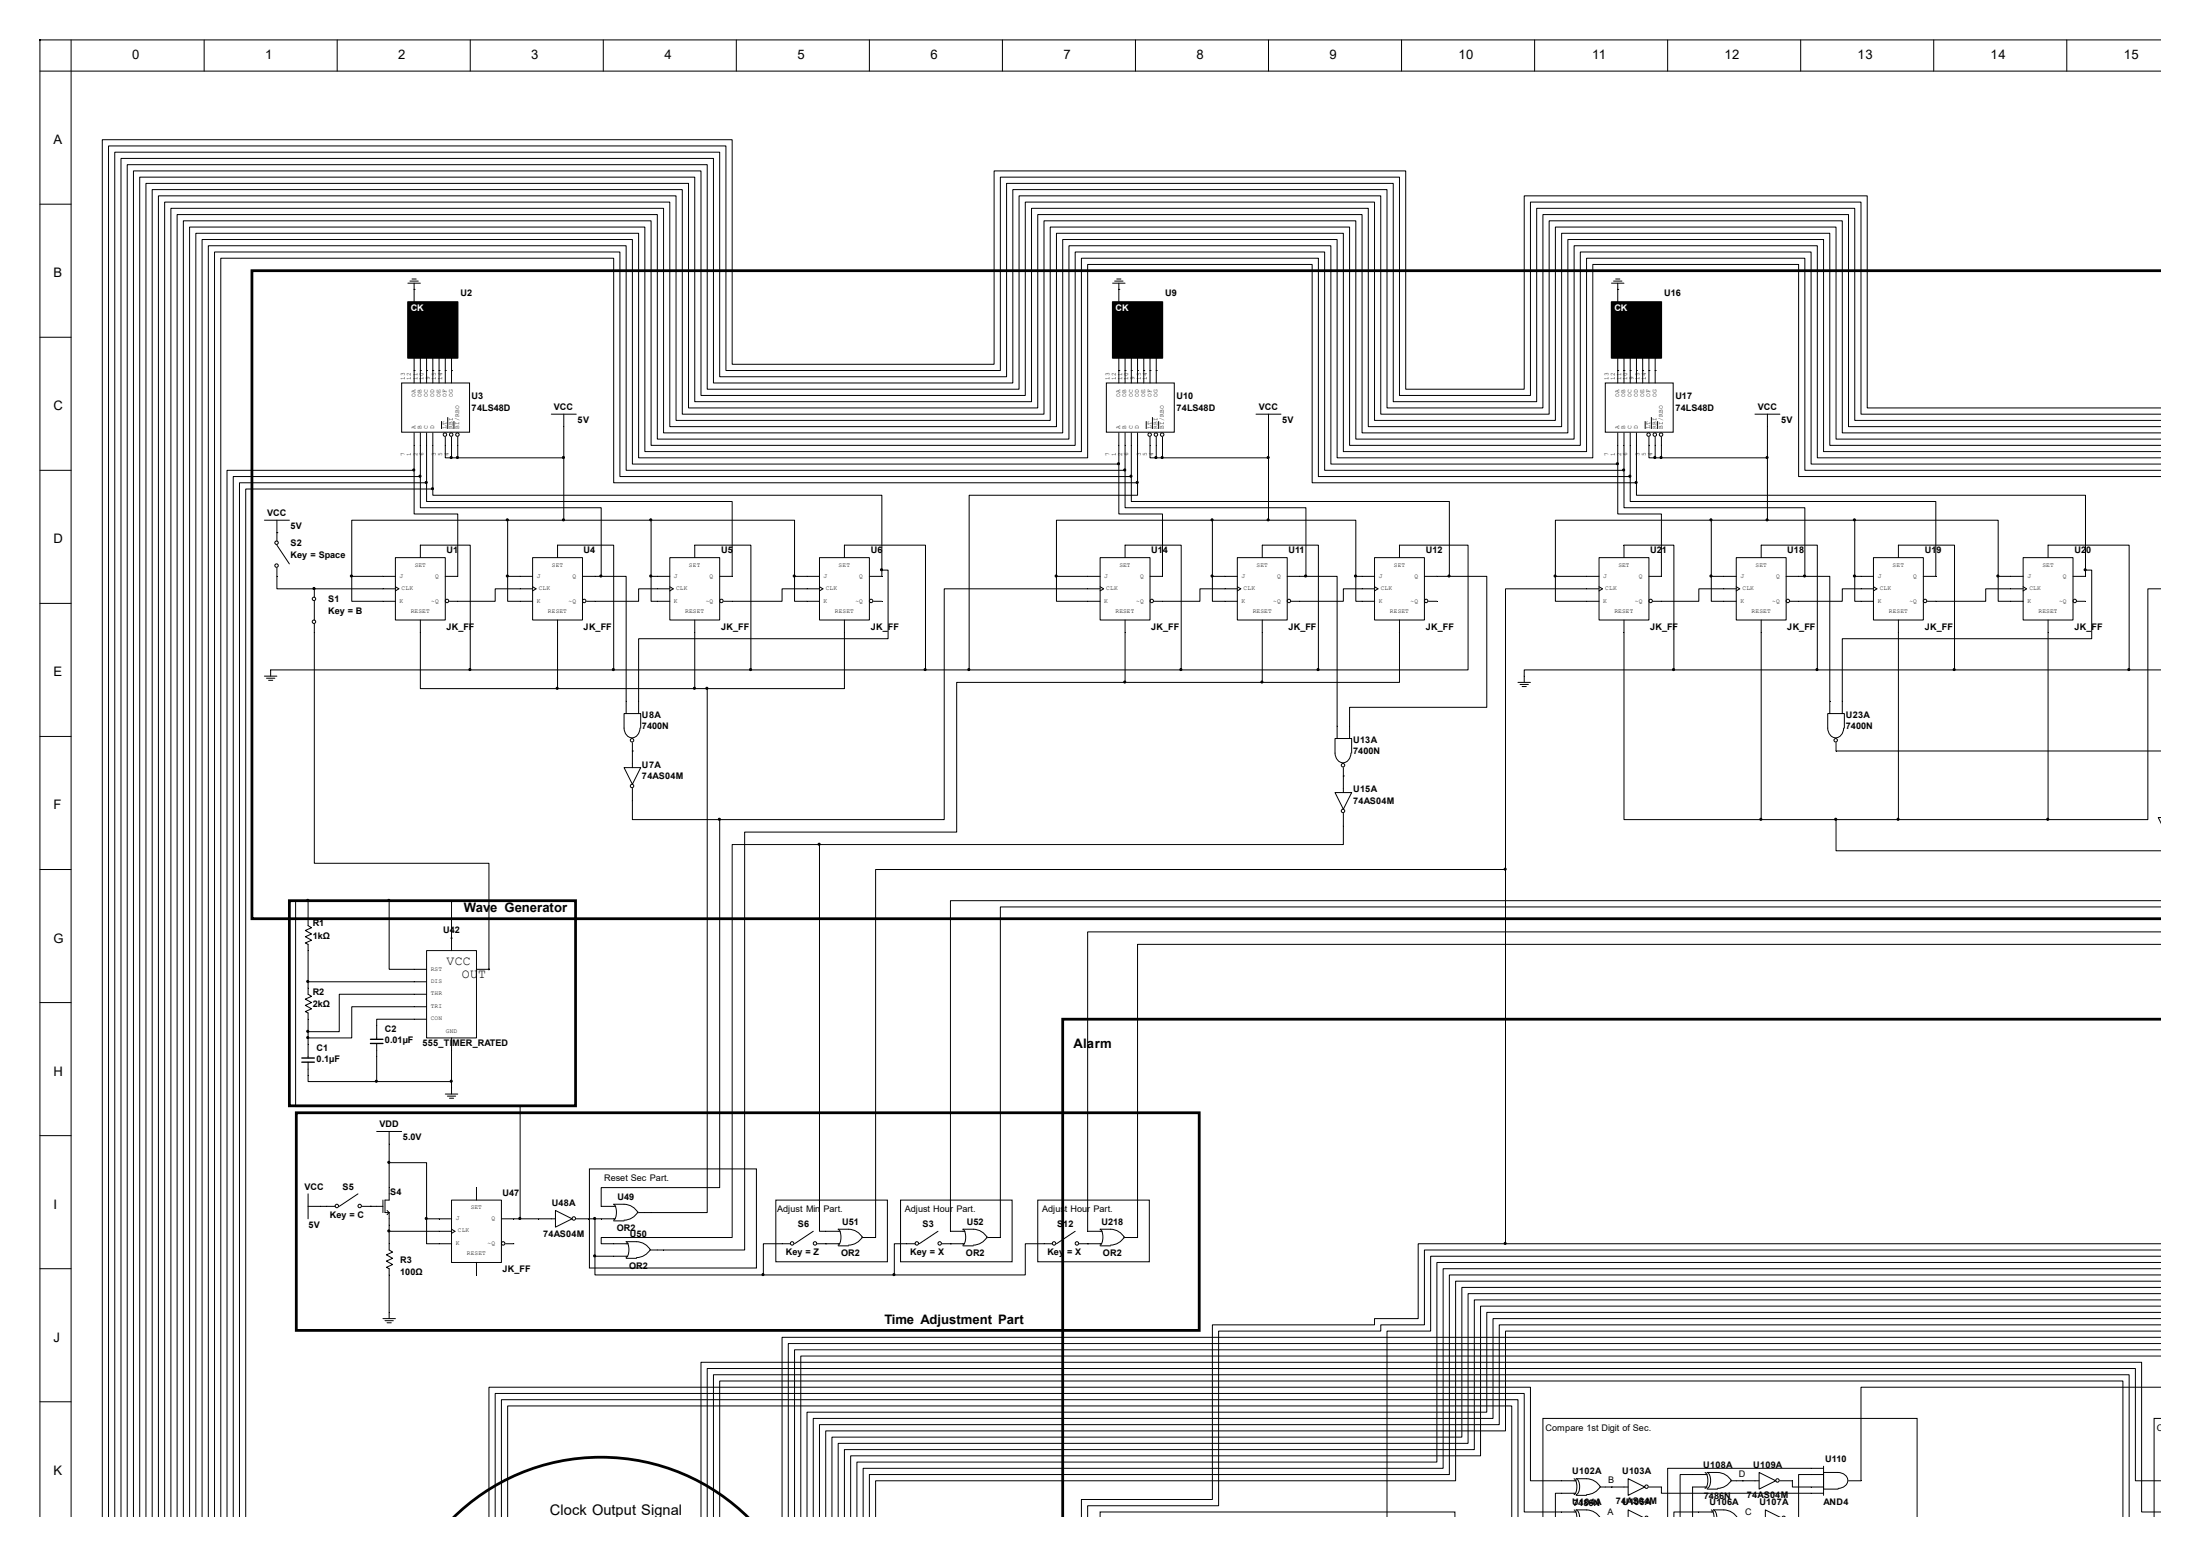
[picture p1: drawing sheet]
<svg xmlns="http://www.w3.org/2000/svg" width="420mm" height="297mm" viewBox="0 0 420 297" stroke-linecap="round" stroke-linejoin="round" font-family="sans-serif">
<g fill="none" stroke="#000" stroke-width=".19">
<path d="M7.6 13.6h404.8M13.6 7.6v281.8M39 7.6v6M64.4 7.6v6M89.8 7.6v6M115.2 7.6v6M140.6 7.6v6M166 7.6v6M191.4 7.6v6M216.8 7.6v6M242.2 7.6v6M267.6 7.6v6"/>
<path d="M293 7.6v6M318.4 7.6v6M343.8 7.6v6M369.2 7.6v6M394.6 7.6v6M412.4 7.6h-404.8v281.8M7.6 39h6M77.9 54.1h2.3M78.3 53.7h1.5M78.7 53.3h.8M79.1 55.2h.1M79.1 54.1v3.5"/>
<path d="M212.4 54.1h2.4M212.8 53.7h1.6M213.2 53.3h.8M213.6 55.2h.1M213.6 54.1v3.5M307.6 54.1h2.4M308 53.7h1.6M308.4 53.3h.8M308.8 55.2h.1M308.8 54.1v3.5M7.6 64.4h6M76.7 73.1h12.9v9.4h-12.9z"/>
<path d="M79.1 70.7h.1M79.1 68.3v4.8M80.2 70.7h.1M80.2 68.3v4.8M81.4 70.7h.1M81.4 68.3v4.8M82.6 70.7h.1M82.6 68.3v4.8M83.8 70.7h.1M83.8 68.3v4.8M85 70.7h.1M85 68.3v4.8"/>
<path d="M85.5 79.6v2.3M86.2 70.7h.1M86.2 68.3v4.8M105.2 79.1h4.8M107.6 79.1v20.2M211.2 73.1h13v9.4h-13zM213.6 70.7h.1M213.6 68.3v4.8M214.8 70.7h.1M214.8 68.3v4.8M216 70.7h.1M216 68.3v4.8"/>
<path d="M217.2 70.7h.1M217.2 68.3v4.8M218.4 70.7h.1M218.4 68.3v4.8M219.5 70.7h.1M219.5 68.3v4.8M220 79.6v2.3M220.7 70.7h.1M220.7 68.3v4.8M239.8 79.1h4.7M242.2 79.1v20.2M306.5 73.1h12.9v9.4h-12.9z"/>
<path d="M308.8 70.7h.1M308.8 68.3v4.8M310 70.7h.1M310 68.3v4.8M311.2 70.7h.1M311.2 68.3v4.8M312.4 70.7h.1M312.4 68.3v4.8M313.6 70.7h.1M313.6 68.3v4.8M314.8 70.7h.1M314.8 68.3v4.8"/>
<path d="M315.3 79.6v2.3M316 70.7h.1M316 68.3v4.8M335 79.1h4.8M337.4 79.1v20.2M412.4 77.9h-55.9v-40.5h-65.5v36.9h-22.6v-41.7h-78.6v36.9h-50v-42.8h-120.3v262.7M412.4 79.1h-57.1v-40.5h-63.1v36.9h-25v-41.7h-76.2v36.9h-52.4v-42.8h-117.9v261.5M7.6 89.8h6M50.5 99.3h4.7M52.9 99.3v4M79.1 89.8v8.3h8.3v11.9h-2.4M79.1 89.8h-35.8v199.6"/>
<path d="M79.1 82.6v7.2M80.2 91v5.9h34.6v13.1M80.2 91h-35.7v198.4M80.2 82.6v8.4M81.4 92.2v3.5h58.4v14.3h-2.4M81.4 92.2h-35.7v197.2M81.4 82.6v9.6M82.6 93.3v1.2h85.7v14.3M82.6 93.3h-35.7v196.1M82.6 82.6v10.7M84.3 80.4v1.5M85 83.4v4h1.2"/>
<path d="M86.2 83.4v4M86.2 87.4h21.4M86.7 80.4v1.5M87.4 83.4v4M96.9 99.3h-29.8v10.7M96.9 99.3h27.4M96.9 99.3v10.7M124.3 99.3h27.4v10.7M124.3 99.3v10.7M213.6 88.6h-92.9v-42.9h-82.1v243.7M213.6 88.6v9.5h8.3v11.9h-2.4M213.6 82.6v6"/>
<path d="M214.8 89.8h-95.3v-42.9h-79.7v242.5M214.8 89.8v7.1h34.5v13.1M214.8 82.6v7.2M216 91v4.7h60.7v14.3M216 82.6v8.4M216 91h-97.7v-42.9h-77.3v241.3M217.2 92.2v2.3h-32.2v33.4M217.2 82.6v9.6M217.2 92.2h-100v-42.9h-75.1v240.1M218.8 80.4v1.5M219.5 83.4v4h1.2M220.7 83.4v4"/>
<path d="M220.7 87.4h21.5M221.2 80.4v1.5M221.9 83.4v4M231.4 99.3h-29.7v10.7M231.4 99.3h10.8M231.4 99.3v10.7M242.2 99.3h16.6v10.7M308.8 88.6v9.5h8.4v11.9h-2.4M308.8 82.6v6M308.8 88.6h-54.7v-41.7h-50v36.9h-78.6v-42.8h-91.7v248.4M310 89.8v7.1h34.6v13.1M310 82.6v7.2"/>
<path d="M310 89.8h-57.1v-41.7h-47.6v36.9h-81v-42.9h-89.3v247.3M311.2 91v4.7h58.4v14.3h-2.4M311.2 82.6v8.4M311.2 91h-59.5v-41.7h-45.3v36.9h-83.3v-42.9h-86.9v246.1M312.4 92.2v2.3h85.7v14.3M312.4 82.6v9.6M312.4 92.2h-61.9v-41.7h-42.9v36.9h-85.7v-42.9h-84.5v244.9M314.1 80.4v1.5M314.8 83.4v4h1.2M316 83.4v4M316 87.4h21.4M316.4 80.4v1.5"/>
<path d="M317.2 83.4v4M326.7 99.3h-29.8v10.7M326.7 99.3h27.4M326.7 99.3v10.7M354.1 99.3h27.4v10.7M354.1 99.3v10.7M412.4 91h-69v-40.5h-39.3v36.9h-48.8v-41.7h-52.4v36.9h-76.2v-42.8h-94.1v249.6M412.4 89.8h-67.8v-40.5h-41.7v36.9h-46.4v-41.7h-54.8v36.9h-73.8v-42.8h-96.5v250.8M412.4 88.6h-66.7v-40.5h-44v36.9h-44.1v-41.7h-57.1v36.9h-71.4v-42.8h-98.9v252M412.4 87.4h-65.5v-40.5h-46.4v36.9h-41.7v-41.7h-59.5v37h-69.1v-42.9h-101.1v253.2M412.4 82.6h-60.7v-40.5h-56v37h-32.1v-41.7h-69.1v36.9h-59.5v-42.9h-110.7v258M412.4 83.8h-61.9v-40.5h-53.6v36.9h-34.5v-41.6h-66.7v36.9h-61.9v-42.9h-108.3v256.8"/>
<path d="M412.4 85h-63.1v-40.5h-51.2v36.9h-36.9v-41.6h-64.3v36.9h-64.3v-42.9h-105.9v255.6M412.4 86.2h-64.3v-40.5h-48.8v36.9h-39.3v-41.6h-61.9v36.9h-66.7v-42.9h-103.5v254.4M412.4 80.2h-58.3v-40.4h-60.7v36.9h-27.4v-41.7h-73.8v36.9h-54.8v-42.8h-115.5v260.3M412.4 81.4h-59.5v-40.4h-58.3v36.9h-29.8v-41.7h-71.5v36.9h-57.1v-42.9h-113.1v259.2M7.6 115.2h6M52.9 101.7h.1M52.9 108.4v4h7.1M52.9 104.1l2.3 3.5M60 112.4h.1M60 119.1v45.7h33.3v20.2M60 112.4h15.5M60 112.4v1.6"/>
<path d="M60 114.8v3.5M67.1 110v4.8h8.4M67.1 110h8.4M75.5 106.4h9.5v11.9h-9.5zM75.5 112l.6 .4-.6 .4M80.2 106.4v-2.3h9.6v23.8M80.2 118.3v13.1h26.2M96.9 110v4.8h4.8M96.9 110h4.8M101.7 106.4h9.5v11.9h-9.5zM101.7 112.4h-7.2v2.4h-8.7M101.7 112l.6 .4-.6 .4"/>
<path d="M106.4 106.4v-2.3h10.8v23.8M106.4 118.3v13.1M111.2 110h3.6M114.8 110h4.7v26.2M124.3 110v4.8h3.6M124.3 110h3.6M127.9 106.4h9.5v11.9h-9.5zM127.9 112.4h-6v2.4h-9.9M127.9 112l.6 .4-.6 .4M132.6 106.4v-2.3h10.7v23.8M132.6 118.3v13.1M151.7 110v4.8h4.7"/>
<path d="M151.7 110h4.7M156.4 106.4h9.6v11.9h-9.6zM156.4 112.4h-7.1v2.4h-11.1M156.4 112l.7 .4-.7 .4M161.2 106.4v-2.3h15.5v23.8M161.2 118.3v13.1h-26.2M166.8 114.8h1.5M168.3 108.8h1.2v13.1h-47.6v14.3M168.3 108.8v1.2h-2.3M201.7 110v4.8h8.3M201.7 110h8.3M210 106.4h9.5v11.9h-9.5z"/>
<path d="M210 112.4h-29.7v44h-42.9M210 112l.7 .4-.7 .4M214.8 106.4v-2.3h10.7v23.8M214.8 118.3v12M231.4 110v4.8h4.8M231.4 110h4.8M236.2 106.4h9.5v11.9h-9.5zM236.2 112.4h-7.1v2.4h-8.8M236.2 112l.7 .4-.7 .4M241 106.4v-2.3h10.7v23.8M241 118.3v12M245.7 110h3.6"/>
<path d="M249.3 110h6v31M258.8 110v4.8h3.6M258.8 110h3.6M262.4 106.4h9.5v11.9h-9.5zM262.4 112.4h-5.9v2.4h-10M262.4 112l.7 .4-.7 .4M267.2 106.4v-2.3h13.1v23.8h-28.6M267.2 118.3v12h-26.2M271.9 110h4.8M272.7 114.8h1.6M276.7 110h7.1v25h-26.2v6M296.9 110v4.8h8.4"/>
<path d="M296.9 110h8.4M305.3 106.4h9.5v11.9h-9.5zM305.3 112.4h-17.9v53.6M305.3 112l.6 .4-.6 .4M310 106.4v-2.3h9.6v23.8M310 118.3v38.1h26.2M326.7 110v4.8h4.8M326.7 110h4.8M331.5 106.4h9.5v11.9h-9.5zM331.5 112.4h-7.2v2.4h-8.7M331.5 112l.6 .4-.6 .4M336.2 106.4v-2.3h10.7v23.8"/>
<path d="M336.2 118.3v38.1M341 110h3.6M344.6 110h4.7v26.2M354.1 110v4.8h3.6M354.1 110h3.6M357.7 106.4h9.5v11.9h-9.5zM357.7 112.4h-6v2.4h-9.9M357.7 112l.6 .4-.6 .4M362.4 106.4v-2.3h10.7v23.8M362.4 118.3v38.1M381.5 110v4.8h4.7M381.5 110h4.7"/>
<path d="M386.2 106.4h9.5v11.9h-9.5zM386.2 112.4h-7.1v2.4h-11.1M386.2 112l.7 .4-.7 .4M391 106.4v-2.3h15.5v23.8M391 118.3v38.1M396.5 114.8h1.6M398.1 108.8h1.2v13.1h-47.6v14.3M398.1 108.8v1.2h-2.4M412.4 112.4h-2.4v44h-19M50.5 129.1h2.4M50.9 129.5h1.6M51.3 129.9h.8"/>
<path d="M106.4 131.4h28.6M122.2 139a1.51 1.51 0 0 1-.8 1.6 1.51 1.51 0 0 1-1.8-.3l-.4-.8-.1-.5v-2.8h3.2v2.8M135 131.4v100.1h-13.1M214.8 130.3h-32.2v28.5h-40.4v79.8h-17.9M214.8 130.3h26.2M251.7 127.9h-200v1.2M289.8 130.3h2.4M290.2 130.7h1.6M290.6 131h.8M319.6 127.9h-28.6v2.4M319.6 127.9h92.8M352 139a1.51 1.51 0 0 1-.8 1.6 1.51 1.51 0 0 1-1.8-.3l-.4-.8-.1-.5v-2.8h3.2v2.8"/>
<path d="M7.6 140.6h6M119.1 146.5h3.2l-1.6 3.2zM120.7 143.4h.1M120.7 150.5v5.9h16.7M120.7 141.8v4.7M137.4 156.4v70.3h-22.6v3.6h2.7M254.9 151.3h3.1l-1.5 3.2zM256.5 148.1h.1M256.5 155.3v5.9h-100.1M256.5 146.5v4.8M257.9 143.7a1.51 1.51 0 0 1-.8 1.7 1.51 1.51 0 0 1-1.8-.3l-.4-.9v-.5v-2.7h3.1v2.7M336.2 156.4h54.8"/>
<path d="M350.5 156.4v6h61.9M350.5 141.8v1.6h61.9M412.4 156.1h-.4l.4 .7M7.6 166h6M58.8 171.9v4.8l.7 .4-1.2 .5 1.2 .7-1.2 .5 1.2 .7-1.2 .5 .5 .3v9.5l.7 .4-1.2 .5 1.2 .7-1.2 .5 1.2 .7-1.2 .5 .5 .3v8.6M58.8 171.9h-2.4v39.3h42.9v21.4M58.8 171.9h15.5M74.3 171.9v13.1h7.1M74.3 171.9h11.9v7.2M86.1 179.1h.2M86.2 178.9v2.6M156.4 161.2h-16.6v75h-25v1.2h5.1"/>
<path d="M156.4 161.2v73.8h4M287.4 166h-120.2v70.2h-2.4M287.4 166v71.4M412.4 171.9h-231v63.1h2.8M412.4 177.9h-204.8v57.1h2.8M412.4 173.1h-221.4v63.1h-2.4M7.6 191.4h6M58.8 187.4h22.6M71.9 199.2v7.3M81.4 181.5h9.6v16.6h-9.6zM81.4 189.8h-16.6v7.1h-6M81.4 192.2h-14.3v5.9h-8.3"/>
<path d="M81.4 194.5h-9.5v3.9M86.2 198.1v10.7M91 185h2.5M93.3 184.9v.3M412.4 180.3h-195.2v55.9h-2.4M7.6 216.8h6M58.8 202.8v3.7h13.1M71.9 206.5h14.3M71.9 216h4.8M74.3 216v13.1h-.8v2.4h.8M85 208.8h2.4M85.4 209.2h1.6"/>
<path d="M85.8 209.6h.8M58.8 227.9v4.7M58.8 230.3h5.2M68.3 227.9l-3.5 2.4M69.1 230.3h4M70.7 230.3h.1M73.1 229.1v2.4M73.9 231.1l.4 .4M74.3 231.5v7.1l.7 .4-1.2 .5 1.2 .7-1.2 .5 1.2 .7-1.2 .5 .5 .3v9.5M74.3 221.9h7.1v10.7M74.3 231.5l-.4 .4M74.3 235h11.9"/>
<path d="M81.4 232.6v4.8h4.8M81.4 232.6h4.8M86.2 229.1h9.5v11.9h-9.5zM86.2 234.6l.7 .4-.7 .4M91 226.7v2.4M95.7 232.6h10.3M96.5 237.4h1.6M106 231.1l3.2 1.5-3.2 1.6zM110 232.6h7.4M112.5 223.1h31.9v18.9h-31.9zM113.6 239.8v3.6h32.1M113.6 239.8h6.2"/>
<path d="M113.6 232.6v7.2M117.2 229.9a2.42 2.42 0 0 1-.1 3M117.2 229.9h1.9M117.2 233h1.9M119.1 229.9a3.1 3.1 0 0 1 2.7 1.6M121.8 231.3a3.1 3.1 0 0 1-2.7 1.6M124.2 238.5a3.1 3.1 0 0 1-2.7 1.6M124.2 238.7a3.1 3.1 0 0 0-2.7-1.7h-2a2.42 2.42 0 0 1 0 3M148.1 229.1h21.3v11.8h-21.3zM150.9 237.4h-5.2v6M155.3 235l-3.6 2.4M156 237.4h4.3"/>
<path d="M157.6 237.4h.1M160 237.8h2M164.6 236.1a3.1 3.1 0 0 1-2.6 1.6M164.7 236.3a3.1 3.1 0 0 0-2.7-1.7h-2a2.42 2.42 0 0 1 0 3.1M171.9 229.1h21.3v11.8h-21.3zM174.7 237.4h-4v6M179.1 235l-3.6 2.4M179.9 237.4h4.2M181.4 237.4h.1M183.8 237.8h2M188.5 236.1a3.1 3.1 0 0 1-2.7 1.6M188.5 236.3a3.1 3.1 0 0 0-2.7-1.7h-2a2.42 2.42 0 0 1 0 3.1"/>
<path d="M198.1 229.1h21.3v11.8h-21.3zM200.9 237.4h-5.2v6h-25M205.3 235l-3.6 2.4M206 237.4h4.3M207.6 237.4h.1M210 237.8h2M214.6 236.1a3.1 3.1 0 0 1-2.6 1.6M214.7 236.3a3.1 3.1 0 0 0-2.7-1.7h-2a2.42 2.42 0 0 1 0 3.1M287.4 237.4h-16.7v14.3h-8.3v1.2h-31v33.3h-25v3.2M287.4 237.4h125M412.4 239.8h-139.3v14.3h-8.3v35.3M412.4 238.6h-140.5v14.3h-8.3v1.2h-31v33.3h-25v2"/>
<path d="M7.6 242.2h6M73.1 251.7h2.4M73.5 252.1h1.6M73.9 252.5h.8M91 241v2.4M119.5 240.2h2M145.7 243.4h25M412.4 255.3h-263.1v34.1M412.4 256.5h-261.9v32.9M412.4 257.7h-260.7v31.7M412.4 250.5h-128.6v19.1h-129.7v19.8M412.4 251.7h-127.4v19h-129.7v18.7"/>
<path d="M412.4 252.9h-126.2v19h-129.8v17.5M412.4 254.1h-125v19h-129.8v16.3M412.4 245.7h-133.3v28.6h-120.3v15.1M412.4 246.9h-132.1v28.6h-120.3v13.9M412.4 248.1h-130.9v28.6h-120.3v12.7M412.4 249.3h-129.8v28.6h-120.2v11.5M412.4 241h-138.1v38.1h-110.7v10.3M412.4 242.2h-136.9v38.1h-110.7v9.1M412.4 243.4h-135.7v38.1h-110.7v7.9M412.4 244.6h-134.5v38.1h-110.7v6.7M412.4 258.8h-259.5v30.6M7.6 267.6h6"/>
<path d="M348.1 279.9v5.5M412.4 270.7h-1.2v18.7M412.4 264.8h-57.1v17.9h-2.4M95.7 289.4v-22.2h194.1v22.2M96.9 289.4v-21h191.7v21M136.2 289.4v-27h270.3v27M137.4 289.4v-25.8h267.9v25.8M210 289.4v-.8h67.7v.8M294.6 289.4v-18.7h71.4v18.7M300.5 282.3a2.42 2.42 0 0 1 0 3M300.5 288.2a1.33 1.33 0 0 1 .5 1.2M300.8 285h-3.9v4.4"/>
<path d="M300.9 282.7h-8.7v-17.9h-198.9v24.6M300.9 288.6h-9.9v-22.6h-196.5v23.4M300.9 285.4h2M301.5 289.4v-.1a1.19 1.19 0 0 0-.6-1.1 4.8 4.8 0 0 1 4 .8l.4 .4M305.5 283.7a3.1 3.1 0 0 1-2.6 1.6M305.6 283.9a3.1 3.1 0 0 0-2.7-1.6h-2a2.07 2.07 0 0 1 0 3M305.7 283.8h5.1M307.6 283.8h.1M310.8 282.3l3.2 1.5-3.2 1.6zM310.8 289.4v-1.2l2.5 1.2M314.2 289.4h.3M314.8 283.8h2.4v1.2h30.9"/>
<path d="M325.5 281.1a2.42 2.42 0 0 1 0 3M325.8 283.8h-2.7v5.6M325.9 281.5h-5.2v7.9M325.9 284.2h2M326.7 288.2a1.33 1.33 0 0 1 .5 1.2M327.1 288.6h-7.5v.8M327.7 289.4v-.1a1.2 1.2 0 0 0-.6-1.1 4.8 4.8 0 0 1 4 .8l.4 .4M330.5 282.5a3.1 3.1 0 0 1-2.6 1.6M330.6 282.7a3.1 3.1 0 0 0-2.7-1.6h-2a2.07 2.07 0 0 1 0 3M330.7 282.7h5.1M332.6 282.7h.1M335.8 281.1l3.2 1.6-3.2 1.5z"/>
<path d="M337 289.4v-1.2l2.5 1.2M339.8 282.7h2.4v1.1h5.9M340.4 289.4h.3M348.1 280.3h-29.7v9.1M348.1 281.5h-4.7v7.9M350.9 284.1a1.51 1.51 0 0 0 1.6-.8 1.51 1.51 0 0 0-.3-1.8l-.8-.4h-.5h-2.8v3.1h2.8M412.4 288.6h-3.6v-28.6h-275v29.4M412.4 282.7h-4.7v-21.5h-272.7v28.2"/>
<circle cx="84.9" cy="83" r=".33"/>
<circle cx="86.1" cy="83" r=".33"/>
<circle cx="87.3" cy="83" r=".33"/>
<circle cx="219.5" cy="83" r=".33"/>
<circle cx="220.7" cy="83" r=".33"/>
<circle cx="221.9" cy="83" r=".33"/>
<circle cx="314.7" cy="83" r=".33"/>
<circle cx="315.9" cy="83" r=".33"/>
<circle cx="317.1" cy="83" r=".33"/>
<circle cx="52.8" cy="103.6" r=".33"/>
<circle cx="52.8" cy="108" r=".33"/>
<circle cx="59.9" cy="118.7" r=".33"/>
<circle cx="59.9" cy="114.3" r=".33"/>
<circle cx="85.3" cy="114.7" r=".33"/>
<circle cx="111.5" cy="114.7" r=".33"/>
<circle cx="137.7" cy="114.7" r=".33"/>
<circle cx="166.3" cy="114.7" r=".33"/>
<circle cx="219.9" cy="114.7" r=".33"/>
<circle cx="246.1" cy="114.7" r=".33"/>
<circle cx="272.3" cy="114.7" r=".33"/>
<circle cx="315.1" cy="114.7" r=".33"/>
<circle cx="341.3" cy="114.7" r=".33"/>
<circle cx="367.5" cy="114.7" r=".33"/>
<circle cx="396.1" cy="114.7" r=".33"/>
<circle cx="120.7" cy="150" r=".33"/>
<circle cx="120.7" cy="141.3" r=".33"/>
<circle cx="256.4" cy="146.1" r=".33"/>
<circle cx="256.4" cy="154.8" r=".33"/>
<circle cx="350.4" cy="141.3" r=".33"/>
<circle cx="64.3" cy="230.2" r=".33"/>
<circle cx="68.7" cy="230.2" r=".33"/>
<circle cx="96.1" cy="237.3" r=".33"/>
<circle cx="109.5" cy="232.6" r=".33"/>
<circle cx="151.2" cy="237.3" r=".33"/>
<circle cx="155.6" cy="237.3" r=".33"/>
<circle cx="175" cy="237.3" r=".33"/>
<circle cx="179.4" cy="237.3" r=".33"/>
<circle cx="201.2" cy="237.3" r=".33"/>
<circle cx="205.6" cy="237.3" r=".33"/>
<circle cx="314.3" cy="283.8" r=".33"/>
<circle cx="339.3" cy="282.6" r=".33"/>
</g>
<g fill="#000" stroke="#000" stroke-width=".26">
<path d="M77.9 57.6h9.5v10.7h-9.5z" fill-rule="evenodd"/>
<path d="M212.4 57.6h9.5v10.7h-9.5z" fill-rule="evenodd"/>
<path d="M307.6 57.6h9.6v10.7h-9.6z" fill-rule="evenodd"/>
</g>
<g fill="#000" stroke="#000" stroke-width=".19">
<path d="M7.6 7.6h.2l-.2 .2z" fill-rule="evenodd"/>
<circle cx="79" cy="89.7" r=".2"/>
<circle cx="80.2" cy="90.9" r=".2"/>
<circle cx="81.4" cy="92.1" r=".2"/>
<circle cx="82.6" cy="93.3" r=".2"/>
<circle cx="86.1" cy="87.3" r=".2"/>
<circle cx="87.3" cy="87.3" r=".2"/>
<circle cx="96.8" cy="99.2" r=".2"/>
<circle cx="107.6" cy="87.3" r=".2"/>
<circle cx="107.6" cy="99.2" r=".2"/>
<circle cx="124.2" cy="99.2" r=".2"/>
<circle cx="213.5" cy="88.5" r=".2"/>
<circle cx="214.7" cy="89.7" r=".2"/>
<circle cx="215.9" cy="90.9" r=".2"/>
<circle cx="217.1" cy="92.1" r=".2"/>
<circle cx="220.7" cy="87.3" r=".2"/>
<circle cx="221.9" cy="87.3" r=".2"/>
<circle cx="231.4" cy="99.2" r=".2"/>
<circle cx="242.1" cy="87.3" r=".2"/>
<circle cx="242.1" cy="99.2" r=".2"/>
<circle cx="308.8" cy="88.5" r=".2"/>
<circle cx="310" cy="89.7" r=".2"/>
<circle cx="311.1" cy="90.9" r=".2"/>
<circle cx="312.3" cy="92.1" r=".2"/>
<circle cx="315.9" cy="87.3" r=".2"/>
<circle cx="317.1" cy="87.3" r=".2"/>
<circle cx="326.6" cy="99.2" r=".2"/>
<circle cx="337.3" cy="87.3" r=".2"/>
<circle cx="337.3" cy="99.2" r=".2"/>
<circle cx="354" cy="99.2" r=".2"/>
<circle cx="59.9" cy="112.3" r=".2"/>
<circle cx="67.1" cy="109.9" r=".2"/>
<circle cx="96.8" cy="109.9" r=".2"/>
<circle cx="114.7" cy="109.9" r=".2"/>
<circle cx="124.2" cy="109.9" r=".2"/>
<circle cx="151.6" cy="109.9" r=".2"/>
<circle cx="168.3" cy="108.8" r=".2"/>
<circle cx="201.6" cy="109.9" r=".2"/>
<circle cx="231.4" cy="109.9" r=".2"/>
<circle cx="249.2" cy="109.9" r=".2"/>
<circle cx="258.8" cy="109.9" r=".2"/>
<circle cx="276.6" cy="109.9" r=".2"/>
<circle cx="296.9" cy="109.9" r=".2"/>
<circle cx="326.6" cy="109.9" r=".2"/>
<circle cx="344.5" cy="109.9" r=".2"/>
<circle cx="354" cy="109.9" r=".2"/>
<circle cx="381.4" cy="109.9" r=".2"/>
<circle cx="398.1" cy="108.8" r=".2"/>
<circle cx="89.7" cy="127.8" r=".2"/>
<circle cx="106.4" cy="131.4" r=".2"/>
<circle cx="117.1" cy="127.8" r=".2"/>
<circle cx="132.6" cy="131.4" r=".2"/>
<circle cx="134.9" cy="131.4" r=".2"/>
<circle cx="143.3" cy="127.8" r=".2"/>
<circle cx="176.6" cy="127.8" r=".2"/>
<circle cx="184.9" cy="127.8" r=".2"/>
<circle cx="214.7" cy="130.2" r=".2"/>
<circle cx="225.4" cy="127.8" r=".2"/>
<circle cx="240.9" cy="130.2" r=".2"/>
<circle cx="251.6" cy="127.8" r=".2"/>
<circle cx="319.5" cy="127.8" r=".2"/>
<circle cx="346.9" cy="127.8" r=".2"/>
<circle cx="373.1" cy="127.8" r=".2"/>
<circle cx="406.4" cy="127.8" r=".2"/>
<circle cx="137.3" cy="156.4" r=".2"/>
<circle cx="336.2" cy="156.4" r=".2"/>
<circle cx="350.4" cy="156.4" r=".2"/>
<circle cx="362.3" cy="156.4" r=".2"/>
<circle cx="390.9" cy="156.4" r=".2"/>
<circle cx="58.7" cy="171.9" r=".2"/>
<circle cx="74.2" cy="171.9" r=".2"/>
<circle cx="156.4" cy="161.1" r=".2"/>
<circle cx="287.3" cy="165.9" r=".2"/>
<circle cx="58.7" cy="187.3" r=".2"/>
<circle cx="58.7" cy="198.1" r=".2"/>
<circle cx="58.7" cy="196.9" r=".2"/>
<circle cx="71.8" cy="206.4" r=".2"/>
<circle cx="86.1" cy="206.4" r=".2"/>
<circle cx="74.2" cy="221.9" r=".2"/>
<circle cx="74.2" cy="235" r=".2"/>
<circle cx="81.4" cy="232.6" r=".2"/>
<circle cx="99.2" cy="232.6" r=".2"/>
<circle cx="113.5" cy="232.6" r=".2"/>
<circle cx="113.5" cy="239.7" r=".2"/>
<circle cx="287.3" cy="237.3" r=".2"/>
<circle cx="145.7" cy="243.3" r=".2"/>
<circle cx="170.7" cy="243.3" r=".2"/>
</g>
<path d="M70.7 198.4h2.4M70.7 199.2h2.4M57.6 202h2.4M57.6 202.8h2.4" fill="none" stroke="#000" stroke-width=".26"/>
<path d="M412.4 51.7h-364.3v123.7h364.3M55.2 171.9h54.7v39.2h-54.7zM412.4 194.5h-209.5v94.9M56.6 212.4h172.3v41.5h-172.3zM86.8 289.4a40.1 40.1 0 0 1 55.8 0" fill="none" stroke="#000" stroke-width=".53"/>
<text font-size="2.8" x="105" y="289.1">Clock Output Signal</text>
<g font-size="2.5">
<text x="25.2" y="11.2">0</text>
<text x="50.6" y="11.2">1</text>
<text x="76" y="11.2">2</text>
<text x="101.4" y="11.2">3</text>
<text x="126.8" y="11.2">4</text>
<text x="152.2" y="11.2">5</text>
<text x="177.6" y="11.2">6</text>
<text x="203" y="11.2">7</text>
<text x="228.4" y="11.2">8</text>
<text x="253.8" y="11.2">9</text>
<text x="278.4" y="11.2">10</text>
<text x="304" y="11.2">11</text>
<text x="329.2" y="11.2">12</text>
<text x="354.6" y="11.2">13</text>
<text x="380" y="11.2">14</text>
<text x="405.4" y="11.2">15</text>
<text x="10.2" y="27.5">A</text>
<text x="10.2" y="52.9">B</text>
<text x="10.2" y="78.3">C</text>
<text x="10.2" y="103.7">D</text>
<text x="10.2" y="129.1">E</text>
<text x="10.2" y="154.5">F</text>
<text x="10.2" y="179.9">G</text>
<text x="88.5" y="174.1">Wave Generator</text>
<text x="85.3" y="184.2">VCC</text>
<text x="88.2" y="186.6">OUT</text>
<text x="204.9" y="200">Alarm</text>
<text x="10.2" y="205.3">H</text>
<text x="10.2" y="230.7">I</text>
<text x="10.2" y="256.1">J</text>
<text x="168.8" y="252.8">Time Adjustment Part</text>
<text x="10.2" y="281.5">K</text>
</g>
<g font-size="1.7" fill="#fff">
<text x="78.4" y="59.3">CK</text>
<text x="212.9" y="59.3">CK</text>
<text x="308.2" y="59.3">CK</text>
</g>
<g font-size="1.7">
<text x="87.9" y="56.6">U2</text>
<text x="222.5" y="56.6">U9</text>
<text x="317.7" y="56.6">U16</text>
<text x="78.6" y="68.3">ABCDEFG</text>
<text x="213.1" y="68.3">ABCDEFG</text>
<text x="308.4" y="68.3">ABCDEFG</text>
<text x="90" y="76.2">U3</text>
<text x="224.6" y="76.2">U10</text>
<text x="319.8" y="76.2">U17</text>
<text x="90" y="78.4">74LS48D</text>
<text x="105.7" y="78.2">VCC</text>
<text x="110.3" y="80.8">5V</text>
<text x="224.6" y="78.4">74LS48D</text>
<text x="240.3" y="78.2">VCC</text>
<text x="244.8" y="80.8">5V</text>
<text x="319.8" y="78.4">74LS48D</text>
<text x="335.6" y="78.2">VCC</text>
<text x="340" y="80.8">5V</text>
<text x="51" y="98.5">VCC</text>
<text x="55.5" y="101">5V</text>
<text x="55.5" y="104.2">S2</text>
<text x="55.5" y="106.6">Key = Space</text>
<text x="85.2" y="105.6">U1</text>
<text x="111.4" y="105.6">U4</text>
<text x="137.7" y="105.6">U5</text>
<text x="166.2" y="105.6">U6</text>
<text x="219.8" y="105.6">U14</text>
<text x="246" y="105.6">U11</text>
<text x="272.2" y="105.6">U12</text>
<text x="315" y="105.6">U21</text>
<text x="341.2" y="105.6">U18</text>
<text x="367.5" y="105.6">U19</text>
<text x="396" y="105.6">U20</text>
<text x="62.7" y="114.9">S1</text>
<text x="62.7" y="117.3">Key = B</text>
<text x="85.2" y="120.2">JK_FF</text>
<text x="111.4" y="120.2">JK_FF</text>
<text x="137.7" y="120.2">JK_FF</text>
<text x="166.2" y="120.2">JK_FF</text>
<text x="219.8" y="120.2">JK_FF</text>
<text x="246" y="120.2">JK_FF</text>
<text x="272.2" y="120.2">JK_FF</text>
<text x="315" y="120.2">JK_FF</text>
<text x="341.2" y="120.2">JK_FF</text>
<text x="367.5" y="120.2">JK_FF</text>
<text x="396" y="120.2">JK_FF</text>
<text x="122.6" y="137">U8A</text>
<text x="352.4" y="137">U23A</text>
<text x="122.6" y="139.1">7400N</text>
<text x="258.3" y="141.7">U13A</text>
<text x="258.3" y="143.8">7400N</text>
<text x="352.4" y="139.1">7400N</text>
<text x="122.6" y="146.5">U7A</text>
<text x="122.6" y="148.6">74AS04M</text>
<text x="258.3" y="151.3">U15A</text>
<text x="258.3" y="153.4">74AS04M</text>
<text x="59.7" y="176.8">R1</text>
<text x="59.7" y="179.2">1kΩ</text>
<text x="84.6" y="178.1">U42</text>
<text x="59.7" y="189.9">R2</text>
<text x="59.7" y="192.3">2kΩ</text>
<text x="73.4" y="197">C2</text>
<text x="60.4" y="200.6">C1</text>
<text x="60.4" y="202.7">0.1µF</text>
<text x="73.4" y="199.1">0.01µF</text>
<text x="80.6" y="199.7">555_TIMER_RATED</text>
<text x="72.4" y="215.2">VDD</text>
<text x="76.9" y="217.7">5.0V</text>
<text x="58.1" y="227.1">VCC</text>
<text x="65.4" y="227.1">S5</text>
<text x="115.3" y="225.3">Reset Sec Part.</text>
<text x="63" y="232.5">Key = C</text>
<text x="74.5" y="228">S4</text>
<text x="95.9" y="228.3">U47</text>
<text x="105.4" y="230.3">U48A</text>
<text x="117.9" y="229.1">U49</text>
<text x="148.4" y="231.3">Adjust Min Part.</text>
<text x="160.8" y="233.8">U51</text>
<text x="172.7" y="231.3">Adjust Hour Part.</text>
<text x="184.6" y="233.8">U52</text>
<text x="198.9" y="231.3">Adjust Hour Part.</text>
<text x="210.3" y="233.8">U218</text>
<text x="58.9" y="234.5">5V</text>
<text x="103.7" y="236.1">74AS04M</text>
<text x="117.7" y="235">OR2</text>
<text x="120.3" y="236.2">U50</text>
<text x="150" y="239.6">Key = Z</text>
<text x="152.3" y="234.2">S6</text>
<text x="160.6" y="239.8">OR2</text>
<text x="173.7" y="239.6">Key = X</text>
<text x="176.1" y="234.2">S3</text>
<text x="184.4" y="239.8">OR2</text>
<text x="199.9" y="239.6">Key = X</text>
<text x="201.8" y="234.2">S12</text>
<text x="210.6" y="239.8">OR2</text>
<text x="76.4" y="241.1">R3</text>
<text x="76.4" y="243.5">100Ω</text>
<text x="95.9" y="242.8">JK_FF</text>
<text x="120.1" y="242.1">OR2</text>
<text x="295.1" y="273.2">Compare 1st Digit of Sec.</text>
<text x="411.8" y="273.2">Compare 2n</text>
<text x="300.1" y="281.3">U102A</text>
<text x="309.7" y="281.3">U103A</text>
<text x="325.2" y="280.1">U108A</text>
<text x="331.9" y="282">D</text>
<text x="334.7" y="280.1">U109A</text>
<text x="348.4" y="279.1">U110</text>
<text x="300.1" y="287.3">U104A</text>
<text x="300.3" y="287.4">7486N</text>
<text x="307" y="283.2">B</text>
<text x="308.5" y="287.1">74AS04M</text>
<text x="309.7" y="287.3">U105A</text>
<text x="325.3" y="286.2">7486N</text>
<text x="326.3" y="287.3">U106A</text>
<text x="333.5" y="285.9">74AS04M</text>
<text x="335.9" y="287.3">U107A</text>
<text x="348.1" y="287.3">AND4</text>
<text x="306.9" y="289.1">A</text>
<text x="333.2" y="289.1">C</text>
</g>
<g font-size="1.2">
<text x="77.3" y="72.6" transform="rotate(-90 77.3 72.6)">13</text>
<text x="78.4" y="72.6" transform="rotate(-90 78.4 72.6)">12</text>
<text x="79.3" y="75.8" transform="rotate(-90 79.3 75.8)">OA</text>
<text x="79.7" y="72.6" transform="rotate(-90 79.7 72.6)">11</text>
<text x="80.5" y="75.8" transform="rotate(-90 80.5 75.8)">OB</text>
<text x="80.9" y="72.6" transform="rotate(-90 80.9 72.6)">10</text>
<text x="81.7" y="75.8" transform="rotate(-90 81.7 75.8)">OC</text>
<text x="82" y="72.6" transform="rotate(-90 82 72.6)">9</text>
<text x="82.9" y="75.8" transform="rotate(-90 82.9 75.8)">OD</text>
<text x="83.2" y="72.6" transform="rotate(-90 83.2 72.6)">15</text>
<text x="84.1" y="75.8" transform="rotate(-90 84.1 75.8)">OE</text>
<text x="84.4" y="72.6" transform="rotate(-90 84.4 72.6)">14</text>
<text x="85.3" y="75.8" transform="rotate(-90 85.3 75.8)">OF</text>
<text x="86.4" y="75.8" transform="rotate(-90 86.4 75.8)">OG</text>
<text x="211.8" y="72.6" transform="rotate(-90 211.8 72.6)">13</text>
<text x="213" y="72.6" transform="rotate(-90 213 72.6)">12</text>
<text x="213.8" y="75.8" transform="rotate(-90 213.8 75.8)">OA</text>
<text x="214.2" y="72.6" transform="rotate(-90 214.2 72.6)">11</text>
<text x="215" y="75.8" transform="rotate(-90 215 75.8)">OB</text>
<text x="215.4" y="72.6" transform="rotate(-90 215.4 72.6)">10</text>
<text x="216.2" y="75.8" transform="rotate(-90 216.2 75.8)">OC</text>
<text x="216.6" y="72.6" transform="rotate(-90 216.6 72.6)">9</text>
<text x="217.4" y="75.8" transform="rotate(-90 217.4 75.8)">OD</text>
<text x="217.8" y="72.6" transform="rotate(-90 217.8 72.6)">15</text>
<text x="218.6" y="75.8" transform="rotate(-90 218.6 75.8)">OE</text>
<text x="219" y="72.6" transform="rotate(-90 219 72.6)">14</text>
<text x="219.8" y="75.8" transform="rotate(-90 219.8 75.8)">OF</text>
<text x="221" y="75.8" transform="rotate(-90 221 75.8)">OG</text>
<text x="307" y="72.6" transform="rotate(-90 307 72.6)">13</text>
<text x="308.3" y="72.6" transform="rotate(-90 308.3 72.6)">12</text>
<text x="309.1" y="75.8" transform="rotate(-90 309.1 75.8)">OA</text>
<text x="309.5" y="72.6" transform="rotate(-90 309.5 72.6)">11</text>
<text x="310.3" y="75.8" transform="rotate(-90 310.3 75.8)">OB</text>
<text x="310.6" y="72.6" transform="rotate(-90 310.6 72.6)">10</text>
<text x="311.5" y="75.8" transform="rotate(-90 311.5 75.8)">OC</text>
<text x="311.8" y="72.6" transform="rotate(-90 311.8 72.6)">9</text>
<text x="312.7" y="75.8" transform="rotate(-90 312.7 75.8)">OD</text>
<text x="313" y="72.6" transform="rotate(-90 313 72.6)">15</text>
<text x="313.9" y="75.8" transform="rotate(-90 313.9 75.8)">OE</text>
<text x="314.2" y="72.6" transform="rotate(-90 314.2 72.6)">14</text>
<text x="315" y="75.8" transform="rotate(-90 315 75.8)">OF</text>
<text x="316.2" y="75.8" transform="rotate(-90 316.2 75.8)">OG</text>
<text x="79.3" y="81.8" transform="rotate(-90 79.3 81.8)">A</text>
<text x="80.5" y="81.8" transform="rotate(-90 80.5 81.8)">B</text>
<text x="81.7" y="81.8" transform="rotate(-90 81.7 81.8)">C</text>
<text x="82.9" y="81.8" transform="rotate(-90 82.9 81.8)">D</text>
<text x="85.3" y="81.8" transform="rotate(-90 85.3 81.8)">LT</text>
<text x="86.4" y="81.8" transform="rotate(-90 86.4 81.8)">RBI</text>
<text x="87.6" y="81.8" transform="rotate(-90 87.6 81.8)">BI/RBO</text>
<text x="213.8" y="81.8" transform="rotate(-90 213.8 81.8)">A</text>
<text x="215" y="81.8" transform="rotate(-90 215 81.8)">B</text>
<text x="216.2" y="81.8" transform="rotate(-90 216.2 81.8)">C</text>
<text x="217.4" y="81.8" transform="rotate(-90 217.4 81.8)">D</text>
<text x="219.8" y="81.8" transform="rotate(-90 219.8 81.8)">LT</text>
<text x="221" y="81.8" transform="rotate(-90 221 81.8)">RBI</text>
<text x="222.2" y="81.8" transform="rotate(-90 222.2 81.8)">BI/RBO</text>
<text x="309.1" y="81.8" transform="rotate(-90 309.1 81.8)">A</text>
<text x="310.3" y="81.8" transform="rotate(-90 310.3 81.8)">B</text>
<text x="311.5" y="81.8" transform="rotate(-90 311.5 81.8)">C</text>
<text x="312.7" y="81.8" transform="rotate(-90 312.7 81.8)">D</text>
<text x="315" y="81.8" transform="rotate(-90 315 81.8)">LT</text>
<text x="316.2" y="81.8" transform="rotate(-90 316.2 81.8)">RBI</text>
<text x="317.4" y="81.8" transform="rotate(-90 317.4 81.8)">BI/RBO</text>
<text x="77.3" y="87" transform="rotate(-90 77.3 87)">7</text>
<text x="78.4" y="87" transform="rotate(-90 78.4 87)">1</text>
<text x="79.7" y="87" transform="rotate(-90 79.7 87)">2</text>
<text x="80.9" y="87" transform="rotate(-90 80.9 87)">6</text>
<text x="83.2" y="87" transform="rotate(-90 83.2 87)">3</text>
<text x="84.4" y="87" transform="rotate(-90 84.4 87)">5</text>
<text x="85.6" y="87" transform="rotate(-90 85.6 87)">4</text>
<text x="211.8" y="87" transform="rotate(-90 211.8 87)">7</text>
<text x="213" y="87" transform="rotate(-90 213 87)">1</text>
<text x="214.2" y="87" transform="rotate(-90 214.2 87)">2</text>
<text x="215.4" y="87" transform="rotate(-90 215.4 87)">6</text>
<text x="217.8" y="87" transform="rotate(-90 217.8 87)">3</text>
<text x="219" y="87" transform="rotate(-90 219 87)">5</text>
<text x="220.1" y="87" transform="rotate(-90 220.1 87)">4</text>
<text x="307" y="87" transform="rotate(-90 307 87)">7</text>
<text x="308.3" y="87" transform="rotate(-90 308.3 87)">1</text>
<text x="309.5" y="87" transform="rotate(-90 309.5 87)">2</text>
<text x="310.6" y="87" transform="rotate(-90 310.6 87)">6</text>
<text x="313" y="87" transform="rotate(-90 313 87)">3</text>
<text x="314.2" y="87" transform="rotate(-90 314.2 87)">5</text>
<text x="315.4" y="87" transform="rotate(-90 315.4 87)">4</text>
<text x="76.3" y="110.2">J</text>
<text x="76.7" y="112.6">CLK</text>
<text x="79.2" y="108.2">SET</text>
<text x="83.1" y="110.2">Q</text>
<text x="102.5" y="110.2">J</text>
<text x="102.9" y="112.6">CLK</text>
<text x="105.3" y="108.2">SET</text>
<text x="109.3" y="110.2">Q</text>
<text x="128.7" y="110.2">J</text>
<text x="129.1" y="112.6">CLK</text>
<text x="131.5" y="108.2">SET</text>
<text x="135.5" y="110.2">Q</text>
<text x="157.2" y="110.2">J</text>
<text x="157.6" y="112.6">CLK</text>
<text x="160.1" y="108.2">SET</text>
<text x="164" y="110.2">Q</text>
<text x="210.8" y="110.2">J</text>
<text x="211.2" y="112.6">CLK</text>
<text x="213.7" y="108.2">SET</text>
<text x="217.6" y="110.2">Q</text>
<text x="237" y="110.2">J</text>
<text x="237.4" y="112.6">CLK</text>
<text x="239.9" y="108.2">SET</text>
<text x="243.8" y="110.2">Q</text>
<text x="263.2" y="110.2">J</text>
<text x="263.6" y="112.6">CLK</text>
<text x="266.1" y="108.2">SET</text>
<text x="270" y="110.2">Q</text>
<text x="306.1" y="110.2">J</text>
<text x="306.5" y="112.6">CLK</text>
<text x="308.9" y="108.2">SET</text>
<text x="312.9" y="110.2">Q</text>
<text x="332.3" y="110.2">J</text>
<text x="332.7" y="112.6">CLK</text>
<text x="335.1" y="108.2">SET</text>
<text x="339" y="110.2">Q</text>
<text x="358.5" y="110.2">J</text>
<text x="358.9" y="112.6">CLK</text>
<text x="361.3" y="108.2">SET</text>
<text x="365.3" y="110.2">Q</text>
<text x="387.1" y="110.2">J</text>
<text x="387.4" y="112.6">CLK</text>
<text x="389.9" y="108.2">SET</text>
<text x="393.8" y="110.2">Q</text>
<text x="76.3" y="115">K</text>
<text x="78.4" y="117">RESET</text>
<text x="82.3" y="115">~Q</text>
<text x="102.5" y="115">K</text>
<text x="104.6" y="117">RESET</text>
<text x="108.5" y="115">~Q</text>
<text x="128.7" y="115">K</text>
<text x="130.8" y="117">RESET</text>
<text x="134.7" y="115">~Q</text>
<text x="157.2" y="115">K</text>
<text x="159.4" y="117">RESET</text>
<text x="163.3" y="115">~Q</text>
<text x="210.8" y="115">K</text>
<text x="212.9" y="117">RESET</text>
<text x="216.9" y="115">~Q</text>
<text x="237" y="115">K</text>
<text x="239.1" y="117">RESET</text>
<text x="243.1" y="115">~Q</text>
<text x="263.2" y="115">K</text>
<text x="265.3" y="117">RESET</text>
<text x="269.3" y="115">~Q</text>
<text x="306.1" y="115">K</text>
<text x="308.2" y="117">RESET</text>
<text x="312.1" y="115">~Q</text>
<text x="332.3" y="115">K</text>
<text x="334.4" y="117">RESET</text>
<text x="338.3" y="115">~Q</text>
<text x="358.5" y="115">K</text>
<text x="360.6" y="117">RESET</text>
<text x="364.5" y="115">~Q</text>
<text x="387.1" y="115">K</text>
<text x="389.2" y="117">RESET</text>
<text x="393.1" y="115">~Q</text>
<text x="82.3" y="185.3">RST</text>
<text x="82.3" y="187.6">DIS</text>
<text x="82.3" y="190">THR</text>
<text x="82.3" y="194.8">CON</text>
<text x="82.3" y="192.4">TRI</text>
<text x="85.1" y="197.2">GND</text>
<text x="87" y="232.9">J</text>
<text x="89.9" y="230.8">SET</text>
<text x="93.8" y="232.9">Q</text>
<text x="87" y="237.6">K</text>
<text x="87.4" y="235.2">CLK</text>
<text x="89.1" y="239.6">RESET</text>
<text x="93" y="237.6">~Q</text>
</g>
</svg>
